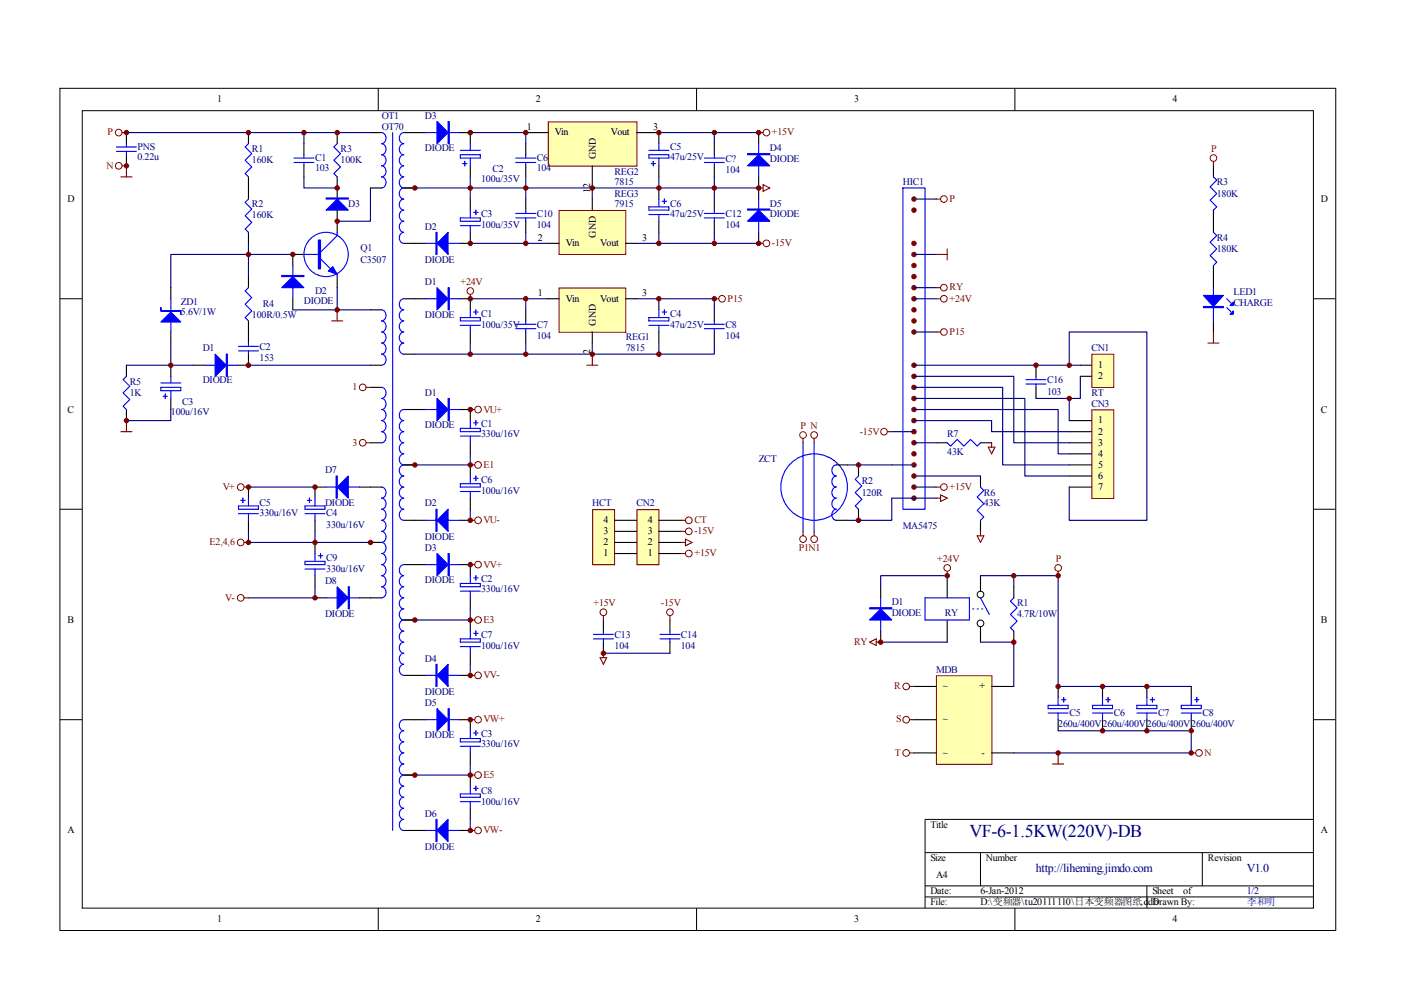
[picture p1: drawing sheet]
<svg xmlns="http://www.w3.org/2000/svg" width="297mm" height="210mm" viewBox="0 0 297 210" stroke-linecap="round" stroke-linejoin="round" font-family="sans-serif">
<g fill="none" stroke="#000" stroke-width=".21">
<path d="M12.7 18.7h270.5v178.6h-270.5zM80.2 18.7v4.7M147.7 18.7v4.7M215.2 18.7v4.7M17.4 23.5h261.1v169h-261.1zM12.7 63.3h4.7M278.4 63.3h4.7M12.7 108h4.7M278.4 108h4.7M12.7 152.6h4.7M278.4 152.6h4.7M278.4 173.7h-82.3v18.8"/>
<path d="M80.2 192.5v4.7M147.7 192.5v4.7M196.1 180.8h82.3M196.1 187.8h82.3M196.1 190.2h82.3M207.9 180.8v7M215.2 192.5v4.7M243.2 187.8v4.7M254.9 180.8v7"/>
</g>
<g fill="none" stroke="#000" stroke-width=".23">
<path d="M52.7 28.1v2.4M52.7 37.5v4.7M64.4 30.5v2.3M64.4 35.2v2.3M71.5 28.1v2.4M71.5 37.5v2.4M78.5 28.1h2.4M78.5 39.9h2.4M85.6 28.1h2.4M85.6 39.9h2.4M99.7 28.1v2.4M99.7 35.2v2.3"/>
<path d="M139.7 28.1v2.4M139.7 35.2v2.3M52.7 49.3v2.3M52.7 58.6v2.4M64.4 53.9h-2.3v2.4M71.5 46.9v2.4M71.5 58.6v2.4M26.8 77.4v2.4M36.2 61v2.3M36.2 70.4v2.3M36.2 77.4v2.4M40.9 77.4h2.4"/>
<path d="M52.7 75.1v2.3h-2.4M52.7 68v4.7M62.1 63.3v2.4M78.5 65.7h2.4M78.5 77.4h2.4M26.8 86.8v2.4M36.2 84.5v2.3"/>
</g>
<g fill="none" stroke="#00f" stroke-width=".23">
<path d="M52.7 30.5l-.7 .7 1.4 1.4-1.4 1.4 1.4 1.4-1.4 1.4 .7 .7M62.3 33.5h4.3M62.3 34.5h4.3M64.4 32.8v.7M64.4 34.5v.7M71.5 30.5l-.7 .7 1.4 1.4-1.4 1.4 1.4 1.4-1.4 1.4 .7 .7M80.9 28.1a1.2 1.2 0 0 1 .9 1.2 1.2 1.2 0 0 1-.9 1.2 1.2 1.2 0 0 1 .9 1.1 1.2 1.2 0 0 1-.9 1.2 1.2 1.2 0 0 1 .9 1.2 1.2 1.2 0 0 1-.9 1.2 1.2 1.2 0 0 1 .9 1.1 1.2 1.2 0 0 1-.9 1.2 1.2 1.2 0 0 1 .9 1.2 1.2 1.2 0 0 1-.9 1.2M83.2 28.1v148M85.6 28.1a1.2 1.2 0 0 0-.9 1.2 1.2 1.2 0 0 0 .9 1.2 1.21 1.21 0 0 0-.9 1.1 1.21 1.21 0 0 0 .9 1.2 1.2 1.2 0 0 0-.9 1.2 1.2 1.2 0 0 0 .9 1.2 1.2 1.2 0 0 0-.9 1.1 1.2 1.2 0 0 0 .9 1.2 1.2 1.2 0 0 0-.9 1.2 1.2 1.2 0 0 0 .9 1.2M97.6 32.8h4.2v.7h-4.2zM97.6 31.9h4.2M98.1 34.7h.9"/>
<path d="M98.5 34.2v1M99.7 30.5v1.4M99.7 33.5v1.7M137.6 32.8h4.2v.7h-4.2zM137.6 31.9h4.2M138 34.7h1M138.5 34.2v1M139.7 30.5v1.4M139.7 33.5v1.7M52.7 42.2l-.7 .7 1.4 1.4-1.4 1.4 1.4 1.4-1.4 1.4 .7 .8M62.1 56.3v7M64.4 53.9h3.6"/>
<path d="M68 54.9l2.1 2.1M71.5 49.3v.7l-3.5 3.5M71.5 58.2v.4M26.8 79.8l-.7 .7 1.4 1.4-1.4 1.4 1.4 1.4-1.4 1.4 .7 .7M36.2 63.3v7.1M36.2 79.8v1.4M43.3 77.4h7M50.6 74.4h4.2M50.6 73.4h4.2M52.7 61l-.7 .7 1.4 1.4-1.4 1.4 1.4 1.4-1.4 1.4 .7 .7M52.7 72.7v.7M52.7 74.4v.7"/>
<path d="M80.9 65.7a1.2 1.2 0 0 1 .9 1.2 1.2 1.2 0 0 1-.9 1.1 1.2 1.2 0 0 1 .9 1.2 1.2 1.2 0 0 1-.9 1.2 1.2 1.2 0 0 1 .9 1.2 1.2 1.2 0 0 1-.9 1.1 1.2 1.2 0 0 1 .9 1.2 1.2 1.2 0 0 1-.9 1.2 1.2 1.2 0 0 1 .9 1.2 1.2 1.2 0 0 1-.9 1.1M34.1 82.1h4.2v.7h-4.2zM34.1 81.2h4.2M34.6 84h.9M35 83.5v1M36.2 82.8v1.7"/>
<circle cx="69.1" cy="53.9" r="4.7"/>
</g>
<g fill="#00f" stroke="#00f" stroke-width=".23">
<path d="M69.6 57.5l.9-1 1 1.7z"/>
<path d="M62.1 58.6l2.3 2.4h-4.7z"/>
<path d="M45.6 75.1l2.4 2.3-2.4 2.4z"/>
<path d="M34.1 68.3l2.1-2.1 2.1 2.1z"/>
<path d="M67.5 50.9h.5v6.1h-.5z" fill-rule="evenodd"/>
<path d="M59.7 58.4h4.7v.2h-4.7z" fill-rule="evenodd"/>
<path d="M48 75.1h.2v4.7h-.2z" fill-rule="evenodd"/>
<path d="M34.1 65.2v.7h4.2v.7v-.7h-4.2z" fill-rule="evenodd"/>
</g>
<g fill="none" stroke="#800000" stroke-width=".21">
<circle cx="25.2" cy="35.2" r=".71"/>
<circle cx="25.2" cy="28.1" r=".71"/>
</g>
<path d="M25.9 28.1h.9M25.9 35.2h.9" fill="none" stroke="#800000" stroke-width=".23"/>
<path d="M116.3 25.9h18.7v9.3h-18.7z" fill="#ffffb0"/>
<g fill="none" stroke="#800000" stroke-width=".21">
<path d="M116.2 25.8h18.8v9.4h-18.8z"/>
<circle cx="162.5" cy="28.1" r=".71"/>
<circle cx="99.7" cy="61.7" r=".7"/>
<circle cx="101.4" cy="86.8" r=".7"/>
<circle cx="51" cy="103.3" r=".71"/>
<circle cx="101.4" cy="110.3" r=".71"/>
<circle cx="101.4" cy="119.7" r=".7"/>
<circle cx="51" cy="126.8" r=".71"/>
<circle cx="101.4" cy="143.2" r=".71"/>
<circle cx="101.4" cy="152.6" r=".7"/>
<circle cx="101.4" cy="176.1" r=".71"/>
</g>
<g fill="none" stroke="#000" stroke-width=".23">
<path d="M26.8 28.1v2.4M26.8 32.8v2.4M88 28.1h2.3M97.4 28.1h2.3M111.5 28.1h4.7M111.5 30.5v2.3M111.5 35.2v2.3M125.6 35.2v4.7M135 28.1h4.7M85.6 98.6h2.4M85.6 86.8h4.7M97.4 86.8h2.3v2.4"/>
<path d="M99.7 93.9v2.3M52.7 103.3v2.3M52.7 110.3v2.4M66.8 110.3v2.4M69.1 103.3h-2.3v2.3M76.2 103.3h4.7M78.5 115h2.4M85.6 119.7h4.7M97.4 119.7h2.3v2.4M85.6 131.5h2.4M99.7 126.8v2.3M85.6 152.6h4.7"/>
<path d="M97.4 152.6h2.3v2.3M99.7 159.6v2.4M85.6 164.3h2.4"/>
</g>
<g fill="none" stroke="#00f" stroke-width=".23">
<path d="M24.7 31.2h4.2M24.7 32.1h4.2M26.8 30.5v.7M26.8 32.1v.7M90.3 28.1h7.1M109.4 33.5h4.2M109.4 34.5h4.2M111.5 32.8v.7M111.5 34.5v.7M191.4 39.9h4.7v68.1h-4.7zM85.6 96.2a1.2 1.2 0 0 0-.9 1.2 1.2 1.2 0 0 0 .9 1.2M85.6 86.8a1.2 1.2 0 0 0-.9 1.2 1.2 1.2 0 0 0 .9 1.2 1.2 1.2 0 0 0-.9 1.2 1.2 1.2 0 0 0 .9 1.1 1.2 1.2 0 0 0-.9 1.2 1.2 1.2 0 0 0 .9 1.2 1.2 1.2 0 0 0-.9 1.2 1.2 1.2 0 0 0 .9 1.1"/>
<path d="M90.3 86.8h7.1M97.6 90.8h4.2v.7h-4.2zM97.6 92.5h4.2M99.7 89.2v1.6M99.7 92.5v1.4M100.4 89.6h1M100.9 89.2v.9M50.6 108.9h4.2M50.6 107.3h4.2v.7h-4.2zM51 106.1h1M51.5 105.6v1M52.7 105.6v1.7"/>
<path d="M52.7 108.9v1.4M64.7 107.3h4.2v.7h-4.2zM64.7 108.9h4.2M65.1 106.1h1M65.6 105.6v1M66.8 105.6v1.7M66.8 108.9v1.4M69.1 103.3h7.1M80.9 103.3a1.2 1.2 0 0 1 .9 1.1 1.2 1.2 0 0 1-.9 1.2 1.2 1.2 0 0 1 .9 1.2 1.2 1.2 0 0 1-.9 1.2 1.21 1.21 0 0 1 .9 1.1 1.21 1.21 0 0 1-.9 1.2 1.2 1.2 0 0 1 .9 1.2 1.2 1.2 0 0 1-.9 1.2 1.2 1.2 0 0 1 .9 1.1 1.2 1.2 0 0 1-.9 1.2M85.6 119.7a1.2 1.2 0 0 0-.9 1.2 1.2 1.2 0 0 0 .9 1.2 1.2 1.2 0 0 0-.9 1.1 1.2 1.2 0 0 0 .9 1.2 1.2 1.2 0 0 0-.9 1.2 1.2 1.2 0 0 0 .9 1.2M90.3 119.7h7.1M85.6 126.8a1.2 1.2 0 0 0-.9 1.1 1.2 1.2 0 0 0 .9 1.2 1.2 1.2 0 0 0-.9 1.2 1.2 1.2 0 0 0 .9 1.2"/>
<path d="M97.6 123.7h4.2v.7h-4.2zM97.6 125.3h4.2M99.7 122.1v1.6M99.7 125.3v1.5M100.4 122.5h1M100.9 122.1v.9M85.6 152.6a1.2 1.2 0 0 0-.9 1.2 1.2 1.2 0 0 0 .9 1.1 1.21 1.21 0 0 0-.9 1.2 1.21 1.21 0 0 0 .9 1.2 1.2 1.2 0 0 0-.9 1.2 1.2 1.2 0 0 0 .9 1.1 1.2 1.2 0 0 0-.9 1.2 1.2 1.2 0 0 0 .9 1.2 1.2 1.2 0 0 0-.9 1.2 1.2 1.2 0 0 0 .9 1.1M90.3 152.6h7.1M97.6 156.6h4.2v.7h-4.2zM97.6 158.2h4.2M99.7 154.9v1.7M99.7 158.2v1.4"/>
<path d="M100.4 155.4h1M100.9 154.9v1"/>
</g>
<g fill="#00f" stroke="#00f" stroke-width=".23">
<path d="M92.7 25.8l2.3 2.3-2.3 2.4z"/>
<path d="M92.7 84.5l2.3 2.3-2.3 2.4z"/>
<path d="M92.7 117.4l2.3 2.3-2.3 2.4z"/>
<path d="M92.7 150.2l2.3 2.4-2.3 2.3z"/>
<path d="M71.5 103.3l2.3-2.4v4.7z"/>
<path d="M95 25.8h.2v4.7h-.2z" fill-rule="evenodd"/>
<path d="M95 84.5h.2v4.7h-.2z" fill-rule="evenodd"/>
<path d="M95 117.4h.2v4.7h-.2z" fill-rule="evenodd"/>
<path d="M95 150.2h.2v4.7h-.2z" fill-rule="evenodd"/>
<path d="M71.3 100.9h.2v4.7h-.2z" fill-rule="evenodd"/>
</g>
<g fill="none" stroke="#800000" stroke-width=".23">
<path d="M25.6 37.5h2.4M26.8 35.2v2.3M160.9 28.1h.9M160.9 39.9h.9M161.8 39.2l1.4 .7-1.4 .7zM70.3 68h2.4M71.5 65.7v2.3M99.7 62.4v.9M25.6 91.5h2.4M26.8 89.2v2.3M99.7 86.8h1M51.7 103.3h1"/>
<path d="M99.7 110.3h1M99.7 119.7h1M51.7 126.8h1M99.7 143.2h1M99.7 152.6h1M99.7 176.1h1"/>
</g>
<g fill="none" stroke="#000080" stroke-width=".23">
<path d="M26.8 28.1h51.7M78.5 39.9v7h-7M99.7 37.5v2.4M111.5 28.1v2.4M52.7 51.6v2.3h9.4M52.7 58.6v-4.7h-16.5v7.1M26.8 77.4h14.1M36.2 72.7v4.7M52.7 77.4h25.8M71.5 61v4.7h-9.4M71.5 65.7h7M36.2 86.8v2.4h-9.4"/>
<path d="M99.7 96.2v2.4h-11.7M52.7 112.7v2.3h14.1M52.7 103.3h14.1M66.8 112.7v2.3h11.7M99.7 129.1v2.4h-11.7M99.7 162v2.3h-11.7"/>
</g>
<g fill="#800000" stroke="#800000" stroke-width=".21">
<circle cx="71.5" cy="28.1" r=".47"/>
<circle cx="52.7" cy="28.1" r=".47"/>
<circle cx="62.1" cy="53.9" r=".47"/>
<circle cx="71.5" cy="65.7" r=".47"/>
<circle cx="52.7" cy="77.4" r=".47"/>
<circle cx="26.8" cy="89.2" r=".47"/>
<circle cx="36.2" cy="77.4" r=".47"/>
<circle cx="52.7" cy="53.9" r=".47"/>
<circle cx="26.8" cy="28.1" r=".47"/>
<circle cx="26.8" cy="35.2" r=".47"/>
<circle cx="193.8" cy="42.2" r=".47"/>
<circle cx="193.8" cy="51.6" r=".47"/>
<circle cx="193.8" cy="53.9" r=".47"/>
<circle cx="193.8" cy="58.6" r=".47"/>
<circle cx="193.8" cy="56.3" r=".47"/>
<circle cx="193.8" cy="61" r=".47"/>
<circle cx="193.8" cy="63.3" r=".47"/>
<circle cx="193.8" cy="65.7" r=".47"/>
<circle cx="193.8" cy="68" r=".47"/>
<circle cx="193.8" cy="79.8" r=".47"/>
<circle cx="193.8" cy="70.4" r=".47"/>
<circle cx="193.8" cy="82.1" r=".47"/>
<circle cx="193.8" cy="84.5" r=".47"/>
<circle cx="193.8" cy="86.8" r=".47"/>
<circle cx="193.8" cy="89.2" r=".47"/>
<circle cx="193.8" cy="91.5" r=".47"/>
<circle cx="193.8" cy="93.9" r=".47"/>
<circle cx="193.8" cy="96.2" r=".47"/>
<circle cx="193.8" cy="98.6" r=".47"/>
<circle cx="193.8" cy="100.9" r=".47"/>
</g>
<path d="M231.6 87h4.5v18.7h-4.5z" fill="#ffffb0"/>
<g fill="none" stroke="#800000" stroke-width=".21">
<path d="M231.5 86.9h4.6v18.8h-4.6z"/>
<circle cx="257.3" cy="33.5" r=".7"/>
<circle cx="200.1" cy="63.3" r=".7"/>
<circle cx="200.1" cy="70.4" r=".7"/>
<circle cx="187.4" cy="91.5" r=".7"/>
</g>
<g fill="none" stroke="#000" stroke-width=".23">
<path d="M257.3 35.2v2.3M257.3 44.6v4.7M257.3 56.3v4.7M257.3 68v2.4M226.7 89.2h4.7M226.7 91.5h4.7M226.7 93.9h4.7M226.7 96.2h4.7M226.7 98.6h4.7M226.7 100.9h4.7M226.7 103.3h4.7M200.8 122.1v4.7"/>
<path d="M200.8 131.5v4.7M207.9 122.1v3.2M207.9 132.9v3.3"/>
</g>
<g fill="none" stroke="#000" stroke-width=".21">
<circle cx="207.9" cy="126.1" r=".71"/>
<circle cx="207.9" cy="132.2" r=".71"/>
</g>
<path d="M257.3 37.5l.7 .7-1.4 1.4 1.4 1.4-1.4 1.4 1.4 1.5-.7 .7M257.3 49.3l.7 .7-1.4 1.4 1.4 1.4-1.4 1.4 1.4 1.4-.7 .7M257.3 61v7M260.1 65.2l.9 1M260.1 63.3l.9 1M196.1 126.8h9.4v4.7h-9.4zM206.2 129.1h.3M207.2 129.1h.2M207.9 126.8l1.9 3.5M208.1 129.1h.3" fill="none" stroke="#00f" stroke-width=".23"/>
<g fill="#00f" stroke="#00f" stroke-width=".23">
<path d="M255.2 62.6h4.2l-2.1 2.4z"/>
<path d="M260.8 66.6l.7-.7v.7z"/>
<path d="M260.8 64.8l.7-.8v.8z"/>
<path d="M255.2 65h4.2v.2h-4.2z" fill-rule="evenodd"/>
</g>
<path d="M257.3 34.2v1M198.5 53.9h2.3M200.8 52.8v2.3M198.5 63.3h.9M198.5 70.4h.9M256.1 72.7h2.3M257.3 70.4v2.3M188.1 91.5h1" fill="none" stroke="#800000" stroke-width=".23"/>
<path d="M231.6 75.2h4.5v6.9h-4.5z" fill="#ffffb0"/>
<g fill="none" stroke="#800000" stroke-width=".21">
<path d="M231.5 75.1h4.6v7h-4.6z"/>
<circle cx="76.9" cy="82.1" r=".71"/>
<circle cx="76.9" cy="93.9" r=".71"/>
<circle cx="200.8" cy="120.4" r=".7"/>
</g>
<path d="M219.6 77.4v2.4M229 77.4h2.4M229 79.8h2.4M78.5 82.1h2.4M78.5 93.9h2.4M219.6 82.1v2.4M186.7 124.4v2.4M186.7 133.8v2.4M214.9 124.4v2.4M214.9 133.8v2.4" fill="none" stroke="#000" stroke-width=".23"/>
<path d="M219.6 79.8v.7M80.9 82.1a1.2 1.2 0 0 1 .9 1.2 1.2 1.2 0 0 1-.9 1.2 1.2 1.2 0 0 1 .9 1.2 1.2 1.2 0 0 1-.9 1.1 1.2 1.2 0 0 1 .9 1.2 1.2 1.2 0 0 1-.9 1.2 1.2 1.2 0 0 1 .9 1.2 1.2 1.2 0 0 1-.9 1.1 1.2 1.2 0 0 1 .9 1.2 1.2 1.2 0 0 1-.9 1.2M217.5 80.5h4.3M217.5 81.4h4.3M219.6 81.4v.7M186.7 126.8v7M214.9 126.8l-.7 .7 1.4 1.4-1.4 1.4 1.4 1.4-1.4 1.4 .7 .7" fill="none" stroke="#00f" stroke-width=".23"/>
<path d="M193.8 53.9h4.7M193.8 61h4.7M193.8 63.3h4.7M193.8 70.4h4.7M186.7 136.2h14.1M200.8 122.1h-14.1v2.3M207.9 122.1h7v2.3M207.9 136.2h7" fill="none" stroke="#000080" stroke-width=".23"/>
<g fill="#00f" stroke="#00f" stroke-width=".23">
<path d="M184.4 131.5l2.3-2.4 2.4 2.4z"/>
<path d="M184.4 128.9h4.7v.2h-4.7z" fill-rule="evenodd"/>
</g>
<path d="M77.6 82.1h.9M77.6 93.9h.9M200.8 121.1v1" fill="none" stroke="#800000" stroke-width=".23"/>
<path d="M198.6 143.4h11.7v18.7h-11.7z" fill="#ffffb0"/>
<g fill="none" stroke="#800000" stroke-width=".21">
<path d="M198.5 143.3h11.8v18.8h-11.8z"/>
<circle cx="200.1" cy="42.2" r=".7"/>
<circle cx="101.4" cy="98.6" r=".71"/>
<circle cx="51" cy="115" r=".71"/>
<circle cx="101.4" cy="131.5" r=".7"/>
<circle cx="224.3" cy="120.4" r=".71"/>
<circle cx="192.1" cy="145.5" r=".71"/>
<circle cx="192.1" cy="159.6" r=".71"/>
<circle cx="192.1" cy="152.6" r=".7"/>
<circle cx="254.2" cy="159.6" r=".71"/>
<circle cx="101.4" cy="164.3" r=".7"/>
</g>
<g fill="none" stroke="#000" stroke-width=".23">
<path d="M71.5 39.9v2.3M85.6 39.9h2.4M71.5 44.6v2.3M85.6 51.6h4.7M97.4 51.6h2.3M85.6 75.1h2.4M85.6 63.3h4.7M97.4 63.3h2.3M85.6 98.6h2.4M99.7 98.6v2.3M66.8 115v2.4M78.5 115h2.4"/>
<path d="M85.6 110.3h4.7M97.4 110.3h2.3M99.7 105.6v2.4M66.8 126.8h2.3M66.8 122.1v2.3M76.2 126.8h4.7M85.6 131.5h2.4M99.7 131.5v2.3M99.7 138.5v2.4M85.6 143.2h4.7M97.4 143.2h2.3M193.8 145.5h4.7"/>
<path d="M193.8 159.6h4.7M193.8 152.6h4.7M210.2 145.5h4.7M210.2 159.6h4.7M224.3 145.5v2.4M224.3 152.6v2.3M233.8 145.5v2.4M233.8 152.6v2.3M243.2 145.5v2.4M243.2 152.6v2.3M252.6 145.5v2.4M252.6 152.6v2.3"/>
<path d="M85.6 176.1h4.7M85.6 164.3h2.4M97.4 176.1h2.3M99.7 164.3v2.4M99.7 171.4v2.3"/>
</g>
<path d="M198.5 42.2h.9M99.7 98.6h1M51.7 115h1M99.7 131.5h1M224.3 121.1v1M192.8 145.5h1M192.8 152.6h1M192.8 159.6h1M224.3 159.6v2.4M252.6 159.6h.9M99.7 164.3h1M223.2 162h2.3" fill="none" stroke="#800000" stroke-width=".23"/>
<path d="M64.4 37.5v2.4h7.1M64.4 28.1v2.4M193.8 42.2h4.7M99.7 108v2.3M66.8 124.4v2.4h-14.1M214.9 122.1h9.4v23.4h28.3M214.9 136.2v9.3M99.7 140.9v2.3M224.3 154.9h28.3v4.7h-37.7M99.7 173.7v2.4" fill="none" stroke="#000080" stroke-width=".23"/>
<g fill="none" stroke="#00f" stroke-width=".23">
<path d="M85.6 39.9a1.2 1.2 0 0 0-.9 1.1 1.2 1.2 0 0 0 .9 1.2 1.2 1.2 0 0 0-.9 1.2 1.2 1.2 0 0 0 .9 1.2 1.2 1.2 0 0 0-.9 1.1 1.2 1.2 0 0 0 .9 1.2 1.21 1.21 0 0 0-.9 1.2 1.21 1.21 0 0 0 .9 1.2 1.2 1.2 0 0 0-.9 1.1 1.2 1.2 0 0 0 .9 1.2M90.3 51.6h7.1M85.6 65.7a1.2 1.2 0 0 0-.9 1.2 1.2 1.2 0 0 0 .9 1.1 1.2 1.2 0 0 0-.9 1.2 1.2 1.2 0 0 0 .9 1.2 1.2 1.2 0 0 0-.9 1.2 1.2 1.2 0 0 0 .9 1.1 1.2 1.2 0 0 0-.9 1.2 1.2 1.2 0 0 0 .9 1.2M85.6 63.3a1.2 1.2 0 0 0-.9 1.2 1.2 1.2 0 0 0 .9 1.2M90.3 63.3h7.1M85.6 98.6a1.2 1.2 0 0 0-.9 1.1 1.2 1.2 0 0 0 .9 1.2 1.2 1.2 0 0 0-.9 1.2 1.2 1.2 0 0 0 .9 1.2 1.2 1.2 0 0 0-.9 1.1 1.2 1.2 0 0 0 .9 1.2 1.2 1.2 0 0 0-.9 1.2 1.2 1.2 0 0 0 .9 1.2 1.2 1.2 0 0 0-.9 1.1 1.2 1.2 0 0 0 .9 1.2M64.7 119h4.2v.7h-4.2zM66.8 117.4v1.6M67.5 117.8h.9M68 117.4v.9M80.9 115a1.2 1.2 0 0 1 .9 1.2 1.2 1.2 0 0 1-.9 1.2 1.2 1.2 0 0 1 .9 1.1 1.2 1.2 0 0 1-.9 1.2 1.2 1.2 0 0 1 .9 1.2 1.2 1.2 0 0 1-.9 1.2 1.2 1.2 0 0 1 .9 1.1 1.2 1.2 0 0 1-.9 1.2 1.2 1.2 0 0 1 .9 1.2 1.2 1.2 0 0 1-.9 1.2M90.3 110.3h7.1"/>
<path d="M97.6 102.6h4.2v.7h-4.2zM97.6 104.2h4.2M99.7 100.9v1.7M99.7 104.2v1.4M100.4 101.4h1M100.9 100.9v1M64.7 120.7h4.2M66.8 120.7v1.4M69.1 126.8h7.1M85.6 131.5a1.2 1.2 0 0 0-.9 1.1 1.2 1.2 0 0 0 .9 1.2 1.2 1.2 0 0 0-.9 1.2 1.2 1.2 0 0 0 .9 1.2 1.2 1.2 0 0 0-.9 1.1 1.2 1.2 0 0 0 .9 1.2 1.21 1.21 0 0 0-.9 1.2 1.21 1.21 0 0 0 .9 1.2 1.2 1.2 0 0 0-.9 1.1 1.2 1.2 0 0 0 .9 1.2M97.6 135.4h4.2v.8h-4.2zM97.6 137.1h4.2"/>
<path d="M99.7 133.8v1.6M99.7 137.1v1.4M100.4 134.3h1M100.9 133.8v.9M90.3 143.2h7.1M222.2 149.5h4.3v.7h-4.3zM222.2 151.2h4.3M224.3 147.9v1.6M224.3 151.2v1.4M225.1 148.4h.9M225.5 147.9v.9M231.6 151.2h4.3"/>
<path d="M231.6 149.5h4.3v.7h-4.3zM233.8 147.9v1.6M233.8 151.2v1.4M234.5 148.4h.9M234.9 147.9v.9M241 151.2h4.3M241 149.5h4.3v.7h-4.3zM243.2 147.9v1.6M243.2 151.2v1.4M243.9 148.4h.9M244.3 147.9v.9M250.4 151.2h4.3"/>
<path d="M250.4 149.5h4.3v.7h-4.3zM252.6 147.9v1.6M252.6 151.2v1.4M253.3 148.4h.9M253.7 147.9v.9M85.6 164.3a1.2 1.2 0 0 0-.9 1.2 1.2 1.2 0 0 0 .9 1.2 1.2 1.2 0 0 0-.9 1.2 1.2 1.2 0 0 0 .9 1.1 1.2 1.2 0 0 0-.9 1.2 1.2 1.2 0 0 0 .9 1.2 1.21 1.21 0 0 0-.9 1.2 1.21 1.21 0 0 0 .9 1.1 1.2 1.2 0 0 0-.9 1.2 1.2 1.2 0 0 0 .9 1.2M90.3 176.1h7.1M97.6 168.3h4.2v.7h-4.2zM97.6 170h4.2M99.7 166.7v1.6M99.7 170v1.4M100.4 167.2h1"/>
<path d="M100.9 166.7v.9"/>
</g>
<g fill="#00f" stroke="#00f" stroke-width=".23">
<path d="M71.5 42.2l2.3 2.4h-4.7z"/>
<path d="M71.5 124.4l2.3 2.4-2.3 2.3z"/>
<path d="M92.7 110.3l2.3-2.3v4.7z"/>
<path d="M92.7 143.2l2.3-2.3v4.6z"/>
<path d="M92.7 176.1l2.3-2.4v4.7z"/>
<path d="M92.7 51.6l2.3-2.3v4.6z"/>
<path d="M92.7 61l2.3 2.3-2.3 2.4z"/>
<path d="M69.1 42h4.7v.2h-4.7z" fill-rule="evenodd"/>
<path d="M73.8 124.4h.3v4.7h-.3z" fill-rule="evenodd"/>
<path d="M92.4 108h.3v4.7h-.3z" fill-rule="evenodd"/>
<path d="M92.4 140.9h.3v4.6h-.3z" fill-rule="evenodd"/>
<path d="M92.4 173.7h.3v4.7h-.3z" fill-rule="evenodd"/>
<path d="M92.4 49.3h.3v4.6h-.3z" fill-rule="evenodd"/>
<path d="M95 61h.2v4.7h-.2z" fill-rule="evenodd"/>
</g>
<g fill="#800000" stroke="#800000" stroke-width=".21">
<circle cx="71.5" cy="46.9" r=".47"/>
<circle cx="71.5" cy="39.9" r=".47"/>
<circle cx="64.4" cy="28.1" r=".47"/>
<circle cx="193.8" cy="44.6" r=".47"/>
<circle cx="193.8" cy="77.4" r=".47"/>
<circle cx="193.8" cy="103.3" r=".47"/>
<circle cx="193.8" cy="105.6" r=".47"/>
<circle cx="88" cy="164.3" r=".47"/>
<circle cx="99.7" cy="152.6" r=".47"/>
<circle cx="99.7" cy="176.1" r=".47"/>
<circle cx="99.7" cy="164.3" r=".47"/>
<circle cx="88" cy="98.6" r=".47"/>
<circle cx="88" cy="131.5" r=".47"/>
<circle cx="99.7" cy="86.8" r=".47"/>
<circle cx="99.7" cy="119.7" r=".47"/>
<circle cx="99.7" cy="110.3" r=".47"/>
<circle cx="99.7" cy="143.2" r=".47"/>
<circle cx="99.7" cy="98.6" r=".47"/>
<circle cx="99.7" cy="131.5" r=".47"/>
<circle cx="78.5" cy="115" r=".47"/>
<circle cx="66.8" cy="103.3" r=".47"/>
<circle cx="52.7" cy="103.3" r=".47"/>
<circle cx="66.8" cy="115" r=".47"/>
<circle cx="52.7" cy="115" r=".47"/>
<circle cx="66.8" cy="126.8" r=".47"/>
</g>
<path d="M118.6 44.7h14.1v9.2h-14.1z" fill="#ffffb0"/>
<path d="M118.5 44.6h14.2v9.3h-14.2z" fill="none" stroke="#800000" stroke-width=".21"/>
<path d="M116.2 51.6h2.3M125.6 42.2v2.4M132.6 51.6h2.4" fill="none" stroke="#000" stroke-width=".23"/>
<path d="M118.6 61.1h14.1v9.4h-14.1z" fill="#ffffb0"/>
<g fill="none" stroke="#800000" stroke-width=".21">
<path d="M118.5 61.1h14.2v9.4h-14.2z"/>
<circle cx="162.5" cy="51.6" r=".71"/>
<circle cx="153.1" cy="63.3" r=".71"/>
<circle cx="200.1" cy="61" r=".7"/>
<circle cx="200.1" cy="103.3" r=".7"/>
</g>
<g fill="none" stroke="#000" stroke-width=".23">
<path d="M139.7 39.9v2.3M151.4 30.5v2.3M151.4 35.2v2.3M160.9 28.1v2.4M160.9 37.5v2.4M99.7 42.2v2.4M99.7 49.3v2.3M111.5 42.2v2.4M111.5 46.9v2.4M139.7 46.9v2.4M151.4 42.2v2.4M151.4 46.9v2.4"/>
<path d="M99.7 63.3v2.4M99.7 70.4v2.3M111.5 65.7v2.3M111.5 70.4v2.3M116.2 63.3h2.3M125.6 70.4v2.3M132.6 63.3h2.4M139.7 63.3v2.4M139.7 70.4v2.3M151.4 65.7v2.3M151.4 70.4v2.3"/>
</g>
<g fill="none" stroke="#00f" stroke-width=".23">
<path d="M149.3 34.5h4.3M149.3 33.5h4.3M151.4 32.8v.7M151.4 34.5v.7M160.9 30.5v7M97.6 46.2h4.2v.7h-4.2zM97.6 47.8h4.2M99.7 44.6v1.6M99.7 47.8v1.5M100.4 45h1M100.9 44.6v.9M109.4 46.2h4.2"/>
<path d="M109.4 45.3h4.2M111.5 44.6v.7M111.5 46.2v.7M137.6 43.9h4.2v.7h-4.2zM137.6 45.5h4.2M139.7 42.2v1.7M139.7 45.5v1.4M140.4 42.7h.9M140.9 42.2v.9M149.3 46.2h4.3M149.3 45.3h4.3M151.4 44.6v.7"/>
<path d="M151.4 46.2v.7M97.6 67.3h4.2v.7h-4.2zM97.6 69h4.2M99.7 65.7v1.6M99.7 69v1.4M100.4 66.2h1M100.9 65.7v.9M109.4 69.7h4.2M109.4 68.7h4.2M111.5 68v.7M111.5 69.7v.7M137.6 69h4.2"/>
<path d="M137.6 67.3h4.2v.7h-4.2zM139.7 65.7v1.6M139.7 69v1.4M140.4 66.2h.9M140.9 65.7v.9M149.3 69.7h4.3M149.3 68.7h4.3M151.4 68v.7M151.4 69.7v.7"/>
</g>
<g fill="#800000" stroke="#800000" stroke-width=".21">
<circle cx="200.8" cy="122.1" r=".47"/>
<circle cx="214.9" cy="136.2" r=".47"/>
<circle cx="214.9" cy="122.1" r=".47"/>
<circle cx="224.3" cy="145.5" r=".47"/>
<circle cx="233.8" cy="145.5" r=".47"/>
<circle cx="233.8" cy="154.9" r=".47"/>
<circle cx="243.2" cy="145.5" r=".47"/>
<circle cx="243.2" cy="154.9" r=".47"/>
<circle cx="252.6" cy="154.9" r=".47"/>
<circle cx="224.3" cy="122.1" r=".47"/>
<circle cx="252.6" cy="159.6" r=".47"/>
<circle cx="224.3" cy="159.6" r=".47"/>
<circle cx="139.7" cy="28.1" r=".47"/>
<circle cx="139.7" cy="51.6" r=".47"/>
<circle cx="139.7" cy="63.3" r=".47"/>
<circle cx="99.7" cy="51.6" r=".47"/>
<circle cx="139.7" cy="75.1" r=".47"/>
<circle cx="111.5" cy="51.6" r=".47"/>
<circle cx="111.5" cy="63.3" r=".47"/>
<circle cx="111.5" cy="28.1" r=".47"/>
<circle cx="88" cy="39.9" r=".47"/>
<circle cx="139.7" cy="39.9" r=".47"/>
<circle cx="125.6" cy="39.9" r=".47"/>
<circle cx="99.7" cy="39.9" r=".47"/>
<circle cx="111.5" cy="39.9" r=".47"/>
<circle cx="111.5" cy="75.1" r=".47"/>
<circle cx="99.7" cy="75.1" r=".47"/>
<circle cx="219.6" cy="77.4" r=".47"/>
<circle cx="226.7" cy="84.5" r=".47"/>
<circle cx="226.7" cy="77.4" r=".47"/>
<circle cx="186.7" cy="136.2" r=".47"/>
<circle cx="99.7" cy="28.1" r=".47"/>
<circle cx="99.7" cy="63.3" r=".47"/>
<circle cx="160.9" cy="28.1" r=".47"/>
<circle cx="151.4" cy="28.1" r=".47"/>
<circle cx="151.4" cy="39.9" r=".47"/>
</g>
<g fill="none" stroke="#000080" stroke-width=".23">
<path d="M99.7 28.1h11.8M99.7 39.9v2.3M111.5 37.5v4.7M125.6 39.9v2.3M139.7 28.1h11.7v2.4M139.7 37.5v2.4h-51.7M151.4 37.5v2.4h-11.7M151.4 28.1h9.5M160.9 39.9h-9.5v2.3M99.7 51.6h16.5M111.5 49.3v2.3M139.7 49.3v2.3"/>
<path d="M151.4 49.3v2.3h-16.4M88 75.1h23.5M99.7 72.7v2.4M99.7 63.3h16.5M111.5 63.3v2.4M111.5 72.7v2.4M125.6 72.7v2.4M135 63.3h16.4v2.4M139.7 72.7v2.4h-28.2M151.4 72.7v2.4h-11.7M193.8 79.8h21.1v14.1h11.8M193.8 77.4h35.2"/>
<path d="M226.7 77.4v-7h16.5v39.9h-16.5v-7M229 79.8v4.7h-9.4M189.1 91.5h4.7M189.1 98.6h4.7M193.8 89.2h16.4v2.3h16.5M193.8 86.8h30.5v9.4h2.4M193.8 82.1h18.8v16.5h14.1M193.8 84.5h23.5v16.4h9.4M226.7 84.5v4.7M189.1 105.6h4.7M193.8 103.3h4.7"/>
</g>
<path d="M160.9 51.6h.9M151.4 63.3h1M198.5 61h.9M198.5 103.3h.9M198.5 105.6h.9M199.4 104.9l1.4 .7-1.4 .7zM184.4 136.2l1.4-.8v1.5zM185.8 136.2h.9" fill="none" stroke="#800000" stroke-width=".23"/>
<g fill="#00f" stroke="#00f" stroke-width=".23">
<path d="M158.5 35.2l2.4-2.4 2.3 2.4z"/>
<path d="M158.5 32.6h4.7v.2h-4.7z" fill-rule="evenodd"/>
</g>
<path d="M135.1 108.1h4.6v11.6h-4.6z" fill="#ffffb0"/>
<g fill="none" stroke="#800000" stroke-width=".21">
<path d="M135 108h4.7v11.7h-4.7z"/>
<circle cx="146" cy="110.3" r=".71"/>
<circle cx="146" cy="112.7" r=".71"/>
<circle cx="146" cy="117.4" r=".71"/>
</g>
<path d="M139.7 117.4h4.7M139.7 115h4.7M139.7 112.7h4.7M139.7 110.3h4.7" fill="none" stroke="#000" stroke-width=".23"/>
<path d="M144.4 115h.9M144.4 117.4h.9M144.4 112.7h.9M144.4 110.3h.9M145.3 114.3l1.4 .7-1.4 .7z" fill="none" stroke="#800000" stroke-width=".23"/>
<path d="M125.7 108.1h4.6v11.6h-4.6z" fill="#ffffb0"/>
<g fill="none" stroke="#800000" stroke-width=".21">
<path d="M125.6 108h4.7v11.7h-4.7z"/>
<circle cx="170.3" cy="92.2" r=".7"/>
<circle cx="172.6" cy="92.2" r=".71"/>
<circle cx="170.3" cy="114.3" r=".7"/>
<circle cx="172.6" cy="114.3" r=".71"/>
<circle cx="127.9" cy="129.8" r=".71"/>
<circle cx="142" cy="129.8" r=".71"/>
</g>
<g fill="none" stroke="#000" stroke-width=".23">
<path d="M160.9 39.9v2.3M160.9 49.3v2.3M177.3 98.6h2.4M182 98.6v2.3M198.5 93.9h2.3M207.9 93.9h2.3M130.3 117.4h4.7M130.3 115h4.7M130.3 112.7h4.7M130.3 110.3h4.7M177.3 110.3h2.4M182 108v2.3"/>
<path d="M207.9 100.9v2.4M207.9 110.3v2.4M127.9 131.5v2.3M127.9 136.2v2.3M142 131.5v2.3M142 136.2v2.3"/>
</g>
<g fill="none" stroke="#00f" stroke-width=".23">
<path d="M160.9 42.2v7.1M170.3 93.9v18.8M172.6 93.9v18.8M177.3 98.6a1.2 1.2 0 0 0-.9 1.1 1.2 1.2 0 0 0 .9 1.2 1.2 1.2 0 0 0-.9 1.2 1.2 1.2 0 0 0 .9 1.2 1.2 1.2 0 0 0-.9 1.1 1.2 1.2 0 0 0 .9 1.2 1.2 1.2 0 0 0-.9 1.2 1.2 1.2 0 0 0 .9 1.2 1.2 1.2 0 0 0-.9 1.1 1.2 1.2 0 0 0 .9 1.2M200.8 93.9l.7 .7 1.4-1.4 1.5 1.4 1.4-1.4 1.4 1.4 .7-.7M182 100.9l-.7 .7 1.4 1.4-1.4 1.4 1.4 1.5-1.4 1.4 .7 .7M207.9 103.3l.7 .7-1.4 1.4 1.4 1.4-1.4 1.4 1.4 1.4-.7 .7M125.8 134.5h4.2M125.8 135.4h4.2M127.9 133.8v.7M127.9 135.4v.8M139.9 134.5h4.3"/>
<path d="M139.9 135.4h4.3M142 133.8v.7M142 135.4v.8"/>
<circle cx="172.6" cy="103.3" r="7.1"/>
</g>
<path d="M151.4 51.6h9.5M179.7 98.6h9.4M193.8 93.9h4.7M189.1 105.6v4.7h-9.4M193.8 105.6h4.7M193.8 100.9h14.1M127.9 138.5h14.1" fill="none" stroke="#000080" stroke-width=".23"/>
<g fill="none" stroke="#800000" stroke-width=".23">
<path d="M124.4 77.4h2.4M125.6 75.1v2.3M170.3 92.9v1M172.6 92.9v1M209.5 94.8h1.4l-.7 1.4zM210.2 93.9v.9M170.3 112.7v.9M172.6 112.7v.9M207.2 113.6h1.4l-.7 1.4zM207.9 112.7v.9M127.2 139.4h1.4l-.7 1.5zM127.9 130.5v1"/>
<path d="M127.9 138.5v.9M142 130.5v1"/>
</g>
<g fill="#800000" stroke="#800000" stroke-width=".21">
<circle cx="127.9" cy="138.5" r=".47"/>
<circle cx="125.6" cy="75.1" r=".47"/>
<circle cx="160.9" cy="39.9" r=".47"/>
<circle cx="151.4" cy="51.6" r=".47"/>
<circle cx="160.9" cy="51.6" r=".47"/>
<circle cx="182" cy="110.3" r=".47"/>
<circle cx="182" cy="98.6" r=".47"/>
<circle cx="151.4" cy="63.3" r=".47"/>
</g>
<g fill="#00f" stroke="#00f" stroke-width=".23">
<path d="M158.5 46.9l2.4-2.3 2.3 2.3z"/>
<path d="M158.5 44.3h4.7v.3h-4.7z" fill-rule="evenodd"/>
</g>
<text font-size="3.8" fill="#000080" x="205.6" y="177.5">VF-6-1.5KW(220V)-DB</text>
<g font-size="2.5" fill="#000080">
<text x="219.6" y="184.8">http://liheming.jimdo.com</text>
<text x="264.3" y="184.8">V1.0</text>
</g>
<g font-size="2.1">
<text x="46.1" y="21.7">1</text>
<text x="113.6" y="21.7">2</text>
<text x="181.1" y="21.7">3</text>
<text x="248.6" y="21.7">4</text>
<text x="111.7" y="27.5">1</text>
<text x="117.6" y="28.7">Vin</text>
<text x="129.5" y="28.7">Vout</text>
<text x="138.5" y="27.5">3</text>
<text x="126.3" y="33.7" transform="rotate(-90 126.3 33.7)">GND</text>
<text x="125.1" y="41" transform="rotate(-90 125.1 41)">12</text>
<text x="14.3" y="42.8">D</text>
<text x="280.1" y="42.8">D</text>
<text x="114" y="51.1">2</text>
<text x="120" y="52.2">Vin</text>
<text x="126.3" y="50.4" transform="rotate(-90 126.3 50.4)">GND</text>
<text x="127.3" y="52.2">Vout</text>
<text x="136.1" y="51.1">3</text>
<text x="114" y="62.8">1</text>
<text x="120" y="63.9">Vin</text>
<text x="127.3" y="63.9">Vout</text>
<text x="136.1" y="62.8">3</text>
<text x="126.3" y="69" transform="rotate(-90 126.3 69)">GND</text>
<text x="125.1" y="75.1" transform="rotate(-90 125.1 75.1)">2</text>
<text x="232.8" y="78.1">1</text>
<text x="232.8" y="80.4">2</text>
<text x="14.3" y="87.5">C</text>
<text x="232.8" y="89.8">1</text>
<text x="280.1" y="87.5">C</text>
<text x="232.8" y="92.1">2</text>
<text x="232.8" y="94.5">3</text>
<text x="232.8" y="96.9">4</text>
<text x="232.8" y="99.2">5</text>
<text x="232.8" y="101.5">6</text>
<text x="232.8" y="103.9">7</text>
<text x="127.9" y="113.3">3</text>
<text x="127.9" y="110.9">4</text>
<text x="137.3" y="113.3">3</text>
<text x="137.3" y="110.9">4</text>
<text x="127.9" y="118">1</text>
<text x="127.9" y="115.6">2</text>
<text x="137.3" y="118">1</text>
<text x="137.3" y="115.6">2</text>
<text x="14.3" y="132.1">B</text>
<text x="280.1" y="132.1">B</text>
<text x="199.9" y="146.1">~</text>
<text x="207.7" y="146.1">+</text>
<text x="199.9" y="153.2">~</text>
<text x="199.9" y="160.3">~</text>
<text x="208.1" y="160.3">-</text>
<text x="14.3" y="176.7">A</text>
<text x="197.3" y="175.5">Title</text>
<text x="280.1" y="176.7">A</text>
<text x="197.3" y="182.6">Size</text>
<text x="209" y="182.6">Number</text>
<text x="256.1" y="182.6">Revision</text>
<text x="197.3" y="189.6">Date:</text>
<text x="197.3" y="192">File:</text>
<text x="198.5" y="186.1">A4</text>
<text x="207.9" y="189.6">6-Jan-2012</text>
<text x="207.9" y="192">D:\变频器\tu20111110\日本变频器图纸.ddb</text>
<text x="244.3" y="189.6">Sheet</text>
<text x="244.3" y="192">Drawn By:</text>
<text x="250.9" y="189.6">of</text>
<text x="46.1" y="195.5">1</text>
<text x="113.6" y="195.5">2</text>
<text x="181.1" y="195.5">3</text>
<text x="248.6" y="195.5">4</text>
</g>
<g font-size="2.1" fill="#800000">
<text x="22.8" y="28.7">P</text>
<text x="163.7" y="28.7">+15V</text>
<text x="22.6" y="35.7">N</text>
<text x="256.8" y="32.3">P</text>
<text x="201.3" y="42.8">P</text>
<text x="163.7" y="52.2">-15V</text>
<text x="97.6" y="60.5">+24V</text>
<text x="154.3" y="63.9">P15</text>
<text x="201.3" y="63.9">+24V</text>
<text x="201.3" y="61.6">RY</text>
<text x="201.3" y="71">P15</text>
<text x="74.8" y="82.7">1</text>
<text x="102.5" y="87.5">VU+</text>
<text x="74.8" y="94.5">3</text>
<text x="169.8" y="90.9">P N</text>
<text x="182.3" y="92.1">-15V</text>
<text x="102.5" y="99.2">E1</text>
<text x="47.2" y="103.9">V+</text>
<text x="201.3" y="103.9">+15V</text>
<text x="102.5" y="110.9">VU-</text>
<text x="147.2" y="113.3">-15V</text>
<text x="147.2" y="110.9">CT</text>
<text x="44.4" y="115.6">E2,4,6</text>
<text x="147.2" y="118">+15V</text>
<text x="169.3" y="116.8">P1N1</text>
<text x="198.7" y="119.1">+24V</text>
<text x="223.9" y="119.1">P</text>
<text x="102.5" y="120.3">VV+</text>
<text x="47.8" y="127.4">V-</text>
<text x="125.8" y="128.5">+15V</text>
<text x="140.1" y="128.5">-15V</text>
<text x="102.5" y="132.1">E3</text>
<text x="181.1" y="136.8">RY</text>
<text x="102.5" y="143.8">VV-</text>
<text x="189.6" y="146.1">R</text>
<text x="102.5" y="153.2">VW+</text>
<text x="190" y="153.2">S</text>
<text x="189.7" y="160.3">T</text>
<text x="255.4" y="160.3">N</text>
<text x="102.5" y="164.9">E5</text>
<text x="102.5" y="176.7">VW-</text>
</g>
<g font-size="2.1" fill="#000080">
<text x="80.9" y="25.2">OT1</text>
<text x="80.9" y="27.5">OT70</text>
<text x="90.1" y="25.2">D3</text>
<text x="29.1" y="31.8">PNS</text>
<text x="29.1" y="33.9">0.22u</text>
<text x="53.4" y="32.3">R1</text>
<text x="53.4" y="34.6">160K</text>
<text x="66.8" y="34.1">C1</text>
<text x="72.2" y="32.3">R3</text>
<text x="72.2" y="34.6">100K</text>
<text x="90.1" y="32">DIODE</text>
<text x="113.8" y="34.1">C6</text>
<text x="142.1" y="31.8">C5</text>
<text x="142.1" y="33.9">47u/25V</text>
<text x="153.8" y="34.4">C?</text>
<text x="163.2" y="32">D4</text>
<text x="163.2" y="34.4">DIODE</text>
<text x="66.8" y="36.3">103</text>
<text x="102" y="38.6">100u/35V</text>
<text x="104.4" y="36.5">C2</text>
<text x="113.8" y="36.3">104</text>
<text x="130.3" y="37.2">REG2</text>
<text x="130.3" y="39.3">7815</text>
<text x="130.3" y="41.7">REG3</text>
<text x="153.8" y="36.7">104</text>
<text x="191.4" y="39.3">HIC1</text>
<text x="258" y="39.3">R3</text>
<text x="258" y="41.7">180K</text>
<text x="53.4" y="44">R2</text>
<text x="53.4" y="46.3">160K</text>
<text x="73.8" y="43.8">D3</text>
<text x="102" y="46.1">C3</text>
<text x="113.8" y="46.1">C10</text>
<text x="130.3" y="44">7915</text>
<text x="142.1" y="43.8">C6</text>
<text x="142.1" y="46.1">47u/25V</text>
<text x="153.8" y="46.1">C12</text>
<text x="163.2" y="43.8">D5</text>
<text x="163.2" y="46.1">DIODE</text>
<text x="76.5" y="53.2">Q1</text>
<text x="90.1" y="48.7">D2</text>
<text x="102" y="48.4">100u/35V</text>
<text x="113.8" y="48.4">104</text>
<text x="153.8" y="48.4">104</text>
<text x="258" y="51.1">R4</text>
<text x="258" y="53.4">180K</text>
<text x="76.5" y="55.7">C3507</text>
<text x="90.1" y="55.7">DIODE</text>
<text x="38.4" y="64.6">ZD1</text>
<text x="55.7" y="65.1">R4</text>
<text x="64.4" y="64.4">DIODE</text>
<text x="66.8" y="62.3">D2</text>
<text x="90.1" y="60.5">D1</text>
<text x="261.5" y="62.5">LED1</text>
<text x="261.5" y="64.9">CHARGE</text>
<text x="38.4" y="66.7">5.6V/1W</text>
<text x="53.4" y="67.5">100R/0.5W</text>
<text x="90.1" y="67.5">DIODE</text>
<text x="102" y="67.2">C1</text>
<text x="102" y="69.6">100u/35V</text>
<text x="113.8" y="69.6">C7</text>
<text x="113.8" y="71.9">104</text>
<text x="142.1" y="67.2">C4</text>
<text x="142.1" y="69.6">47u/25V</text>
<text x="153.8" y="69.6">C8</text>
<text x="153.8" y="71.9">104</text>
<text x="43" y="74.5">D1</text>
<text x="55" y="74.3">C2</text>
<text x="55" y="76.6">153</text>
<text x="132.7" y="72.2">REG1</text>
<text x="132.7" y="74.5">7815</text>
<text x="231.4" y="74.5">CN1</text>
<text x="27.5" y="81.5">R5</text>
<text x="27.5" y="83.9">1K</text>
<text x="43" y="81.3">DIODE</text>
<text x="90.1" y="83.9">D1</text>
<text x="222" y="81.3">C16</text>
<text x="222" y="83.7">103</text>
<text x="231.4" y="83.9">RT</text>
<text x="36.2" y="87.9">100u/16V</text>
<text x="38.6" y="85.8">C3</text>
<text x="231.4" y="86.3">CN3</text>
<text x="90.1" y="90.7">DIODE</text>
<text x="102" y="90.5">C1</text>
<text x="102" y="92.6">330u/16V</text>
<text x="200.8" y="92.6">R7</text>
<text x="68.9" y="100.3">D7</text>
<text x="160.9" y="98">ZCT</text>
<text x="200.8" y="96.4">43K</text>
<text x="55" y="107.2">C5</text>
<text x="68.9" y="107.4">DIODE</text>
<text x="90.1" y="107.4">D2</text>
<text x="102" y="102.5">C6</text>
<text x="102" y="104.8">100u/16V</text>
<text x="125.6" y="107.4">HCT</text>
<text x="135" y="107.4">CN2</text>
<text x="182.7" y="102.7">R2</text>
<text x="182.7" y="105.1">120R</text>
<text x="208.6" y="105.1">R6</text>
<text x="208.6" y="107.4">43K</text>
<text x="55" y="109.5">330u/16V</text>
<text x="69.2" y="109.5">C4</text>
<text x="69.2" y="111.9">330u/16V</text>
<text x="191.4" y="112.1">MA5475</text>
<text x="69.2" y="118.9">C9</text>
<text x="90.1" y="116.8">D3</text>
<text x="90.1" y="114.5">DIODE</text>
<text x="68.9" y="123.9">D8</text>
<text x="69.2" y="121.3">330u/16V</text>
<text x="90.1" y="123.6">DIODE</text>
<text x="102" y="123.4">C2</text>
<text x="102" y="125.5">330u/16V</text>
<text x="68.9" y="130.9">DIODE</text>
<text x="189.1" y="128.3">D1</text>
<text x="189.1" y="130.7">DIODE</text>
<text x="200.3" y="130.7">RY</text>
<text x="215.6" y="128.5">R1</text>
<text x="215.6" y="130.9">4.7R/10W</text>
<text x="102" y="135.3">C7</text>
<text x="102" y="137.7">100u/16V</text>
<text x="130.3" y="135.3">C13</text>
<text x="130.3" y="137.7">104</text>
<text x="144.4" y="135.3">C14</text>
<text x="144.4" y="137.7">104</text>
<text x="90.1" y="140.3">D4</text>
<text x="198.5" y="142.6">MDB</text>
<text x="90.1" y="149.7">D5</text>
<text x="90.1" y="147.3">DIODE</text>
<text x="224.4" y="154.1">260u/400V</text>
<text x="226.7" y="151.8">C5</text>
<text x="233.8" y="154.1">260u/400V</text>
<text x="236.1" y="151.8">C6</text>
<text x="243.2" y="154.1">260u/400V260u/400V</text>
<text x="245.5" y="151.8">C7</text>
<text x="254.9" y="151.8">C8</text>
<text x="90.1" y="156.5">DIODE</text>
<text x="102" y="156.2">C3</text>
<text x="102" y="158.3">330u/16V</text>
<text x="90.1" y="173.2">D6</text>
<text x="102" y="168.2">C8</text>
<text x="102" y="170.6">100u/16V</text>
<text x="90.1" y="180.2">DIODE</text>
<text x="264.3" y="189.6">1/2</text>
<text x="264.3" y="192">李和明</text>
</g>
</svg>
